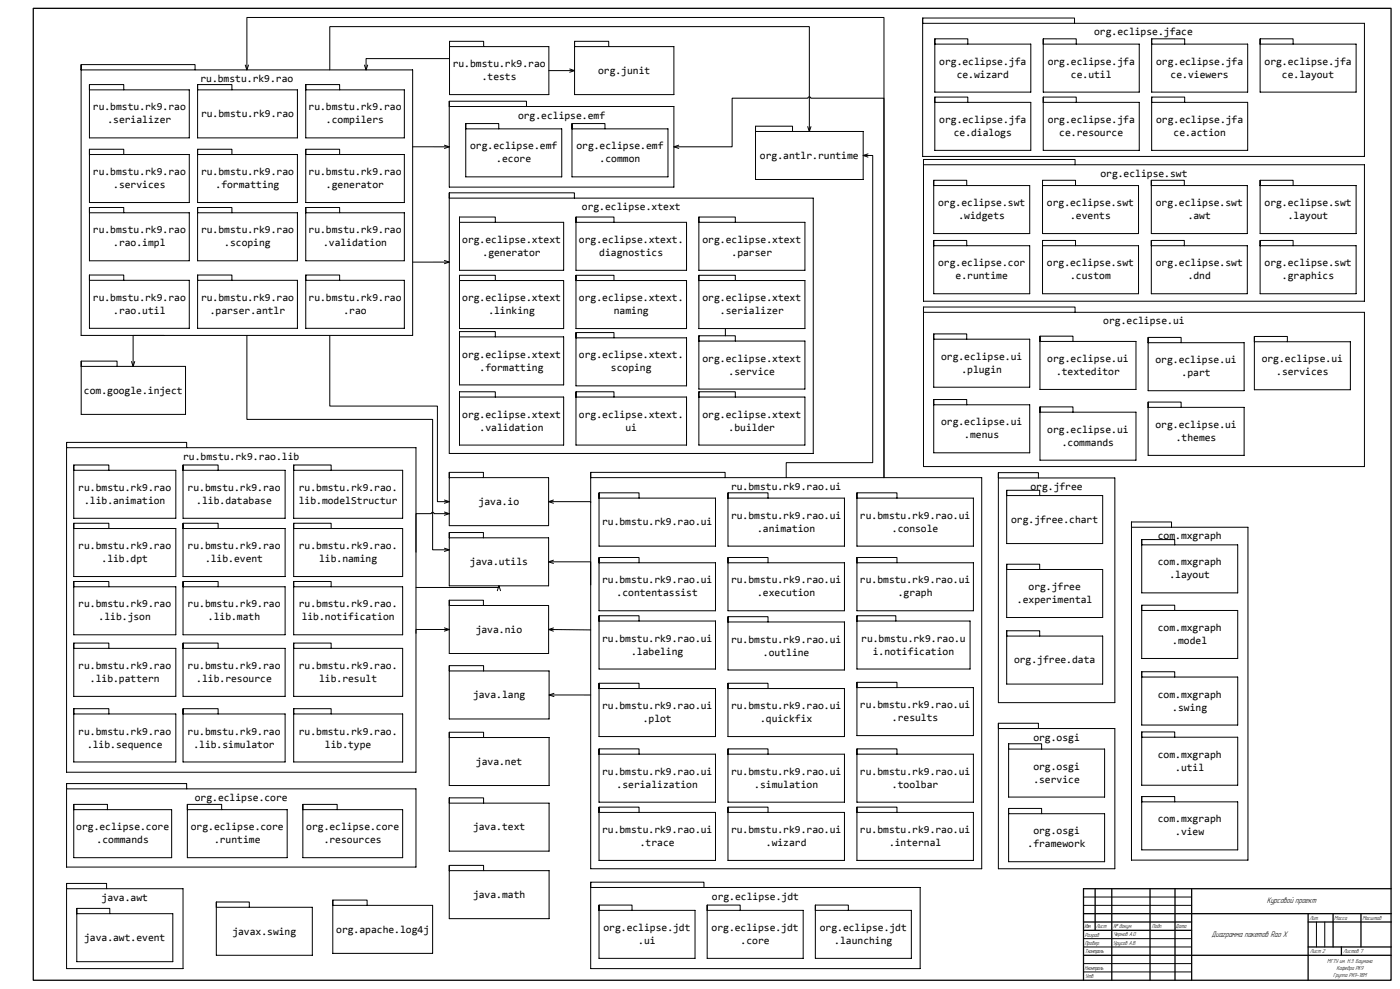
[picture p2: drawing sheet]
<svg xmlns="http://www.w3.org/2000/svg" width="841mm" height="594mm" viewBox="0 0 841 594" stroke-linecap="round" stroke-linejoin="round" font-family="sans-serif">
<path d="M40 266v198h210v-195h-210v-3h72v3" fill="none" stroke="#000" stroke-width=".6"/>
<path d="M49 42v160h199v-160zM49 39v3h68v-3zM49 39v163zM248 42v160z" fill-rule="evenodd" fill="#fff"/>
<path d="M49 39v163h199v-160h-199v-3h68v3" fill="none" stroke="#000" stroke-width=".6"/>
<path d="M355 287v235h235v-235zM355 284v3h81v-3zM355 284v238zM590 287v235z" fill-rule="evenodd" fill="#fff"/>
<path d="M355 284v238h235v-235h-235v-3h81v3" fill="none" stroke="#000" stroke-width=".6"/>
<path d="M345 28v29h60v-29zM345 25v3h21v-3zM345 25v32zM405 28v29z" fill-rule="evenodd" fill="#fff"/>
<path d="M345 25v32h60v-29h-60v-3h21v3" fill="none" stroke="#000" stroke-width=".6"/>
<path d="M49 220v29h62v-29zM49 217v3h21v-3zM49 217v32zM111 220v29z" fill-rule="evenodd" fill="#fff"/>
<path d="M49 217v32h62v-29h-62v-3h21v3" fill="none" stroke="#000" stroke-width=".6"/>
<path d="M438 299v29h69v-29zM438 296v3h24v-3zM438 296v32zM507 299v29z" fill-rule="evenodd" fill="#fff"/>
<path d="M438 296v32h69v-29h-69v-3h24v3" fill="none" stroke="#000" stroke-width=".6"/>
<path d="M515 299v29h70v-29zM515 296v3h24v-3zM515 296v32zM585 299v29z" fill-rule="evenodd" fill="#fff"/>
<path d="M515 296v32h70v-29h-70v-3h24v3" fill="none" stroke="#000" stroke-width=".6"/>
<path d="M438 338v29h69v-29zM438 335v3h24v-3zM438 335v32zM507 338v29z" fill-rule="evenodd" fill="#fff"/>
<path d="M438 335v32h69v-29h-69v-3h24v3" fill="none" stroke="#000" stroke-width=".6"/>
<path d="M515 338v29h70v-29zM515 335v3h24v-3zM515 335v32zM585 338v29z" fill-rule="evenodd" fill="#fff"/>
<path d="M515 335v32h70v-29h-70v-3h24v3" fill="none" stroke="#000" stroke-width=".6"/>
<path d="M438 414v29h69v-29zM438 411v3h24v-3zM438 411v32zM507 414v29z" fill-rule="evenodd" fill="#fff"/>
<path d="M438 411v32h69v-29h-69v-3h24v3" fill="none" stroke="#000" stroke-width=".6"/>
<path d="M515 413v29h70v-29zM515 410v3h24v-3zM515 410v32zM585 413v29z" fill-rule="evenodd" fill="#fff"/>
<path d="M515 410v32h70v-29h-70v-3h24v3" fill="none" stroke="#000" stroke-width=".6"/>
<path d="M438 453v29h69v-29zM438 450v3h24v-3zM438 450v32zM507 453v29z" fill-rule="evenodd" fill="#fff"/>
<path d="M438 450v32h69v-29h-69v-3h24v3" fill="none" stroke="#000" stroke-width=".6"/>
<path d="M515 453v29h70v-29zM515 450v3h24v-3zM515 450v32zM585 453v29z" fill-rule="evenodd" fill="#fff"/>
<path d="M515 450v32h70v-29h-70v-3h24v3" fill="none" stroke="#000" stroke-width=".6"/>
<path d="M360 299v29h70v-29zM360 296v3h24v-3zM360 296v32zM430 299v29z" fill-rule="evenodd" fill="#fff"/>
<path d="M360 296v32h70v-29h-70v-3h24v3" fill="none" stroke="#000" stroke-width=".6"/>
<path d="M360 338v29h70v-29zM360 335v3h24v-3zM360 335v32zM430 338v29z" fill-rule="evenodd" fill="#fff"/>
<path d="M360 335v32h70v-29h-70v-3h24v3" fill="none" stroke="#000" stroke-width=".6"/>
<path d="M360 373v29h70v-29zM360 370v3h24v-3zM360 370v32zM430 373v29z" fill-rule="evenodd" fill="#fff"/>
<path d="M360 370v32h70v-29h-70v-3h24v3" fill="none" stroke="#000" stroke-width=".6"/>
<path d="M360 414v29h70v-29zM360 411v3h24v-3zM360 411v32zM430 414v29z" fill-rule="evenodd" fill="#fff"/>
<path d="M360 411v32h70v-29h-70v-3h24v3" fill="none" stroke="#000" stroke-width=".6"/>
<path d="M360 453v29h70v-29zM360 450v3h24v-3zM360 450v32zM430 453v29z" fill-rule="evenodd" fill="#fff"/>
<path d="M360 450v32h70v-29h-70v-3h24v3" fill="none" stroke="#000" stroke-width=".6"/>
<path d="M360 488v29h70v-29zM360 485v3h24v-3zM360 485v32zM430 488v29z" fill-rule="evenodd" fill="#fff"/>
<path d="M360 485v32h70v-29h-70v-3h24v3" fill="none" stroke="#000" stroke-width=".6"/>
<path d="M438 488v29h69v-29zM438 485v3h24v-3zM438 485v32zM507 488v29z" fill-rule="evenodd" fill="#fff"/>
<path d="M438 485v32h69v-29h-69v-3h24v3" fill="none" stroke="#000" stroke-width=".6"/>
<path d="M515 488v29h70v-29zM515 485v3h24v-3zM515 485v32zM585 488v29z" fill-rule="evenodd" fill="#fff"/>
<path d="M515 485v32h70v-29h-70v-3h24v3" fill="none" stroke="#000" stroke-width=".6"/>
<path d="M40 474v47h210v-47zM40 471v3h72v-3zM40 471v50zM250 474v47z" fill-rule="evenodd" fill="#fff"/>
<path d="M40 471v50h210v-47h-210v-3h72v3" fill="none" stroke="#000" stroke-width=".6"/>
<path d="M44 487v28h59v-28zM44 483v4h21v-4zM44 483v32zM103 487v28z" fill-rule="evenodd" fill="#fff"/>
<path d="M44 483v32h59v-28h-59v-4h21v4" fill="none" stroke="#000" stroke-width=".6"/>
<path d="M113 487v28h60v-28zM113 483v4h20v-4zM113 483v32zM173 487v28z" fill-rule="evenodd" fill="#fff"/>
<path d="M113 483v32h60v-28h-60v-4h20v4" fill="none" stroke="#000" stroke-width=".6"/>
<path d="M555 99v82h265v-82zM555 96v3h91v-3zM555 96v85zM820 99v82z" fill-rule="evenodd" fill="#fff"/>
<path d="M555 96v85h265v-82h-265v-3h91v3" fill="none" stroke="#000" stroke-width=".6"/>
<path d="M561 111v29h58v-29zM561 108v3h20v-3zM561 108v32zM619 111v29z" fill-rule="evenodd" fill="#fff"/>
<path d="M561 108v32h58v-29h-58v-3h20v3" fill="none" stroke="#000" stroke-width=".6"/>
<path d="M561 148v28h58v-28zM561 144v4h20v-4zM561 144v32zM619 148v28z" fill-rule="evenodd" fill="#fff"/>
<path d="M561 144v32h58v-28h-58v-4h20v4" fill="none" stroke="#000" stroke-width=".6"/>
<path d="M555 188v92h265v-92zM555 184v4h91v-4zM555 184v96zM820 188v92z" fill-rule="evenodd" fill="#fff"/>
<path d="M555 184v96h265v-92h-265v-4h91v4" fill="none" stroke="#000" stroke-width=".6"/>
<path d="M600 438v84h70v-84zM600 435v3h24v-3zM600 435v87zM670 438v84z" fill-rule="evenodd" fill="#fff"/>
<path d="M600 435v87h70v-84h-70v-3h24v3" fill="none" stroke="#000" stroke-width=".6"/>
<path d="M754 205v29h58v-29zM754 202v3h20v-3zM754 202v32zM812 205v29z" fill-rule="evenodd" fill="#fff"/>
<path d="M754 202v32h58v-29h-58v-3h20v3" fill="none" stroke="#000" stroke-width=".6"/>
<path d="M757 148v28h58v-28zM757 144v4h20v-4zM757 144v32zM815 148v28z" fill-rule="evenodd" fill="#fff"/>
<path d="M757 144v32h58v-28h-58v-4h20v4" fill="none" stroke="#000" stroke-width=".6"/>
<path d="M554 14v80h266v-80zM554 11v3h92v-3zM554 11v83zM820 14v80z" fill-rule="evenodd" fill="#fff"/>
<path d="M554 11v83h266v-80h-266v-3h92v3" fill="none" stroke="#000" stroke-width=".6"/>
<path d="M757 27v28h58v-28zM757 23v4h20v-4zM757 23v32zM815 27v28z" fill-rule="evenodd" fill="#fff"/>
<path d="M757 23v32h58v-28h-58v-4h20v4" fill="none" stroke="#000" stroke-width=".6"/>
<path d="M627 111v29h57v-29zM627 108v3h19v-3zM627 108v32zM684 111v29z" fill-rule="evenodd" fill="#fff"/>
<path d="M627 108v32h57v-29h-57v-3h19v3" fill="none" stroke="#000" stroke-width=".6"/>
<path d="M627 148v28h57v-28zM627 144v4h19v-4zM627 144v32zM684 148v28z" fill-rule="evenodd" fill="#fff"/>
<path d="M627 144v32h57v-28h-57v-4h19v4" fill="none" stroke="#000" stroke-width=".6"/>
<path d="M757 111v29h58v-29zM757 108v3h20v-3zM757 108v32zM815 111v29z" fill-rule="evenodd" fill="#fff"/>
<path d="M757 108v32h58v-29h-58v-3h20v3" fill="none" stroke="#000" stroke-width=".6"/>
<path d="M625 248v29h58v-29zM625 244v4h20v-4zM625 244v33zM683 248v29z" fill-rule="evenodd" fill="#fff"/>
<path d="M625 244v33h58v-29h-58v-4h20v4" fill="none" stroke="#000" stroke-width=".6"/>
<path d="M627 61v29h58v-29zM627 58v3h20v-3zM627 58v32zM685 61v29z" fill-rule="evenodd" fill="#fff"/>
<path d="M627 58v32h58v-29h-58v-3h20v3" fill="none" stroke="#000" stroke-width=".6"/>
<path d="M627 27v28h58v-28zM627 23v4h20v-4zM627 23v32zM685 27v28z" fill-rule="evenodd" fill="#fff"/>
<path d="M627 23v32h58v-28h-58v-4h20v4" fill="none" stroke="#000" stroke-width=".6"/>
<path d="M690 206v29h58v-29zM690 203v3h20v-3zM690 203v32zM748 206v29z" fill-rule="evenodd" fill="#fff"/>
<path d="M690 203v32h58v-29h-58v-3h20v3" fill="none" stroke="#000" stroke-width=".6"/>
<path d="M690 245v29h58v-29zM690 242v3h20v-3zM690 242v32zM748 245v29z" fill-rule="evenodd" fill="#fff"/>
<path d="M690 242v32h58v-29h-58v-3h20v3" fill="none" stroke="#000" stroke-width=".6"/>
<path d="M182 487v28h60v-28zM182 483v4h21v-4zM182 483v32zM242 487v28z" fill-rule="evenodd" fill="#fff"/>
<path d="M182 483v32h60v-28h-60v-4h21v4" fill="none" stroke="#000" stroke-width=".6"/>
<path d="M561 243v29h58v-29zM561 240v3h20v-3zM561 240v32zM619 243v29z" fill-rule="evenodd" fill="#fff"/>
<path d="M561 240v32h58v-29h-58v-3h20v3" fill="none" stroke="#000" stroke-width=".6"/>
<path d="M355 533v49h198v-49zM355 530v3h68v-3zM355 530v52zM553 533v49z" fill-rule="evenodd" fill="#fff"/>
<path d="M355 530v52h198v-49h-198v-3h68v3" fill="none" stroke="#000" stroke-width=".6"/>
<path d="M625 205v29h58v-29zM625 202v3h20v-3zM625 202v32zM683 205v29z" fill-rule="evenodd" fill="#fff"/>
<path d="M625 202v32h58v-29h-58v-3h20v3" fill="none" stroke="#000" stroke-width=".6"/>
<path d="M40 534v48h70v-48zM40 531v3h24v-3zM40 531v51zM110 534v48z" fill-rule="evenodd" fill="#fff"/>
<path d="M40 531v51h70v-48h-70v-3h24v3" fill="none" stroke="#000" stroke-width=".6"/>
<path d="M46 549v29h58v-29zM46 546v3h20v-3zM46 546v32zM104 549v29z" fill-rule="evenodd" fill="#fff"/>
<path d="M46 546v32h58v-29h-58v-3h20v3" fill="none" stroke="#000" stroke-width=".6"/>
<path d="M562 61v29h57v-29zM562 58v3h20v-3zM562 58v32zM619 61v29z" fill-rule="evenodd" fill="#fff"/>
<path d="M562 58v32h57v-29h-57v-3h20v3" fill="none" stroke="#000" stroke-width=".6"/>
<path d="M692 27v28h58v-28zM692 23v4h20v-4zM692 23v32zM750 27v28z" fill-rule="evenodd" fill="#fff"/>
<path d="M692 23v32h58v-28h-58v-4h20v4" fill="none" stroke="#000" stroke-width=".6"/>
<path d="M360 547v29h58v-29zM360 544v3h20v-3zM360 544v32zM418 547v29z" fill-rule="evenodd" fill="#fff"/>
<path d="M360 544v32h58v-29h-58v-3h20v3" fill="none" stroke="#000" stroke-width=".6"/>
<path d="M425 547v29h58v-29zM425 544v3h20v-3zM425 544v32zM483 547v29z" fill-rule="evenodd" fill="#fff"/>
<path d="M425 544v32h58v-29h-58v-3h20v3" fill="none" stroke="#000" stroke-width=".6"/>
<path d="M680 317v200h70v-200zM680 314v3h24v-3zM680 314v203zM750 317v200z" fill-rule="evenodd" fill="#fff"/>
<path d="M680 314v203h70v-200h-70v-3h24v3" fill="none" stroke="#000" stroke-width=".6"/>
<path d="M686 327v29h58v-29zM686 324v3h20v-3zM686 324v32zM744 327v29z" fill-rule="evenodd" fill="#fff"/>
<path d="M686 324v32h58v-29h-58v-3h20v3" fill="none" stroke="#000" stroke-width=".6"/>
<path d="M686 367v29h58v-29zM686 364v3h20v-3zM686 364v32zM744 367v29z" fill-rule="evenodd" fill="#fff"/>
<path d="M686 364v32h58v-29h-58v-3h20v3" fill="none" stroke="#000" stroke-width=".6"/>
<path d="M686 407v29h58v-29zM686 404v3h20v-3zM686 404v32zM744 407v29z" fill-rule="evenodd" fill="#fff"/>
<path d="M686 404v32h58v-29h-58v-3h20v3" fill="none" stroke="#000" stroke-width=".6"/>
<path d="M686 443v29h58v-29zM686 440v3h20v-3zM686 440v32zM744 443v29z" fill-rule="evenodd" fill="#fff"/>
<path d="M686 440v32h58v-29h-58v-3h20v3" fill="none" stroke="#000" stroke-width=".6"/>
<path d="M686 482v29h58v-29zM686 479v3h20v-3zM686 479v32zM744 482v29z" fill-rule="evenodd" fill="#fff"/>
<path d="M686 479v32h58v-29h-58v-3h20v3" fill="none" stroke="#000" stroke-width=".6"/>
<path d="M692 111v29h58v-29zM692 108v3h20v-3zM692 108v32zM750 111v29z" fill-rule="evenodd" fill="#fff"/>
<path d="M692 108v32h58v-29h-58v-3h20v3" fill="none" stroke="#000" stroke-width=".6"/>
<path d="M600 287v135h70v-135zM600 284v3h24v-3zM600 284v138zM670 287v135z" fill-rule="evenodd" fill="#fff"/>
<path d="M600 284v138h70v-135h-70v-3h24v3" fill="none" stroke="#000" stroke-width=".6"/>
<path d="M605 298v29h58v-29zM605 295v3h20v-3zM605 295v32zM663 298v29z" fill-rule="evenodd" fill="#fff"/>
<path d="M605 295v32h58v-29h-58v-3h20v3" fill="none" stroke="#000" stroke-width=".6"/>
<path d="M605 342v29h58v-29zM605 339v3h20v-3zM605 339v32zM663 342v29z" fill-rule="evenodd" fill="#fff"/>
<path d="M605 339v32h58v-29h-58v-3h20v3" fill="none" stroke="#000" stroke-width=".6"/>
<path d="M605 382v29h58v-29zM605 379v3h20v-3zM605 379v32zM663 382v29z" fill-rule="evenodd" fill="#fff"/>
<path d="M605 379v32h58v-29h-58v-3h20v3" fill="none" stroke="#000" stroke-width=".6"/>
<path d="M692 61v29h58v-29zM692 58v3h20v-3zM692 58v32zM750 61v29z" fill-rule="evenodd" fill="#fff"/>
<path d="M692 58v32h58v-29h-58v-3h20v3" fill="none" stroke="#000" stroke-width=".6"/>
<path d="M692 148v28h58v-28zM692 144v4h20v-4zM692 144v32zM750 148v28z" fill-rule="evenodd" fill="#fff"/>
<path d="M692 144v32h58v-28h-58v-4h20v4" fill="none" stroke="#000" stroke-width=".6"/>
<path d="M490 547v29h58v-29zM490 544v3h20v-3zM490 544v32zM548 547v29z" fill-rule="evenodd" fill="#fff"/>
<path d="M490 544v32h58v-29h-58v-3h20v3" fill="none" stroke="#000" stroke-width=".6"/>
<path d="M606 450v29h58v-29zM606 447v3h20v-3zM606 447v32zM664 450v29z" fill-rule="evenodd" fill="#fff"/>
<path d="M606 447v32h58v-29h-58v-3h20v3" fill="none" stroke="#000" stroke-width=".6"/>
<path d="M606 489v29h58v-29zM606 486v3h20v-3zM606 486v32zM664 489v29z" fill-rule="evenodd" fill="#fff"/>
<path d="M606 486v32h58v-29h-58v-3h20v3" fill="none" stroke="#000" stroke-width=".6"/>
<path d="M562 27v28h57v-28zM562 23v4h20v-4zM562 23v32zM619 27v28z" fill-rule="evenodd" fill="#fff"/>
<path d="M562 23v32h57v-28h-57v-4h20v4" fill="none" stroke="#000" stroke-width=".6"/>
<path d="M561 204v29h58v-29zM561 201v3h20v-3zM561 201v32zM619 204v29z" fill-rule="evenodd" fill="#fff"/>
<path d="M561 201v32h58v-29h-58v-3h20v3" fill="none" stroke="#000" stroke-width=".6"/>
<path d="M119 54v29h60v-29zM119 51v3h20v-3zM119 51v32zM179 54v29z" fill-rule="evenodd" fill="#fff"/>
<path d="M119 51v32h60v-29h-60v-3h20v3" fill="none" stroke="#000" stroke-width=".6"/>
<path d="M184 54v29h59v-29zM184 51v3h20v-3zM184 51v32zM243 54v29z" fill-rule="evenodd" fill="#fff"/>
<path d="M184 51v32h59v-29h-59v-3h20v3" fill="none" stroke="#000" stroke-width=".6"/>
<path d="M119 93v29h60v-29zM119 90v3h20v-3zM119 90v32zM179 93v29z" fill-rule="evenodd" fill="#fff"/>
<path d="M119 90v32h60v-29h-60v-3h20v3" fill="none" stroke="#000" stroke-width=".6"/>
<path d="M184 93v29h59v-29zM184 90v3h20v-3zM184 90v32zM243 93v29z" fill-rule="evenodd" fill="#fff"/>
<path d="M184 90v32h59v-29h-59v-3h20v3" fill="none" stroke="#000" stroke-width=".6"/>
<path d="M119 128v29h60v-29zM119 125v3h20v-3zM119 125v32zM179 128v29z" fill-rule="evenodd" fill="#fff"/>
<path d="M119 125v32h60v-29h-60v-3h20v3" fill="none" stroke="#000" stroke-width=".6"/>
<path d="M184 128v29h59v-29zM184 125v3h20v-3zM184 125v32zM243 128v29z" fill-rule="evenodd" fill="#fff"/>
<path d="M184 125v32h59v-29h-59v-3h20v3" fill="none" stroke="#000" stroke-width=".6"/>
<path d="M119 168v29h60v-29zM119 165v3h20v-3zM119 165v32zM179 168v29z" fill-rule="evenodd" fill="#fff"/>
<path d="M119 165v32h60v-29h-60v-3h20v3" fill="none" stroke="#000" stroke-width=".6"/>
<path d="M184 168v29h59v-29zM184 165v3h20v-3zM184 165v32zM243 168v29z" fill-rule="evenodd" fill="#fff"/>
<path d="M184 165v32h59v-29h-59v-3h20v3" fill="none" stroke="#000" stroke-width=".6"/>
<path d="M54 128v29h60v-29zM54 125v3h20v-3zM54 125v32zM114 128v29z" fill-rule="evenodd" fill="#fff"/>
<path d="M54 125v32h60v-29h-60v-3h20v3" fill="none" stroke="#000" stroke-width=".6"/>
<path d="M54 168v29h60v-29zM54 165v3h20v-3zM54 165v32zM114 168v29z" fill-rule="evenodd" fill="#fff"/>
<path d="M54 165v32h60v-29h-60v-3h20v3" fill="none" stroke="#000" stroke-width=".6"/>
<path d="M54 54v29h60v-29zM54 51v3h20v-3zM54 51v32zM114 54v29z" fill-rule="evenodd" fill="#fff"/>
<path d="M54 51v32h60v-29h-60v-3h20v3" fill="none" stroke="#000" stroke-width=".6"/>
<path d="M54 93v29h60v-29zM54 90v3h20v-3zM54 90v32zM114 93v29z" fill-rule="evenodd" fill="#fff"/>
<path d="M54 90v32h60v-29h-60v-3h20v3" fill="none" stroke="#000" stroke-width=".6"/>
<path d="M270 119v153h219v-153zM270 116v3h75v-3zM270 116v156zM489 119v153z" fill-rule="evenodd" fill="#fff"/>
<path d="M270 116v156h219v-153h-219v-3h75v3" fill="none" stroke="#000" stroke-width=".6"/>
<path d="M276 134v28h63v-28zM276 130v4h22v-4zM276 130v32zM339 134v28z" fill-rule="evenodd" fill="#fff"/>
<path d="M276 130v32h63v-28h-63v-4h22v4" fill="none" stroke="#000" stroke-width=".6"/>
<path d="M346 134v28h67v-28zM346 130v4h23v-4zM346 130v32zM413 134v28z" fill-rule="evenodd" fill="#fff"/>
<path d="M346 130v32h67v-28h-67v-4h23v4" fill="none" stroke="#000" stroke-width=".6"/>
<path d="M276 169v28h63v-28zM276 165v4h22v-4zM276 165v32zM339 169v28z" fill-rule="evenodd" fill="#fff"/>
<path d="M276 165v32h63v-28h-63v-4h22v4" fill="none" stroke="#000" stroke-width=".6"/>
<path d="M346 169v28h67v-28zM346 165v4h23v-4zM346 165v32zM413 169v28z" fill-rule="evenodd" fill="#fff"/>
<path d="M346 165v32h67v-28h-67v-4h23v4" fill="none" stroke="#000" stroke-width=".6"/>
<path d="M276 202v29h63v-29zM276 199v3h22v-3zM276 199v32zM339 202v29z" fill-rule="evenodd" fill="#fff"/>
<path d="M276 199v32h63v-29h-63v-3h22v3" fill="none" stroke="#000" stroke-width=".6"/>
<path d="M346 203v29h67v-29zM346 200v3h23v-3zM346 200v32zM413 203v29z" fill-rule="evenodd" fill="#fff"/>
<path d="M346 200v32h67v-29h-67v-3h23v3" fill="none" stroke="#000" stroke-width=".6"/>
<path d="M420 134v28h64v-28zM420 130v4h22v-4zM420 130v32zM484 134v28z" fill-rule="evenodd" fill="#fff"/>
<path d="M420 130v32h64v-28h-64v-4h22v4" fill="none" stroke="#000" stroke-width=".6"/>
<path d="M420 169v28h64v-28zM420 165v4h22v-4zM420 165v32zM484 169v28z" fill-rule="evenodd" fill="#fff"/>
<path d="M420 165v32h64v-28h-64v-4h22v4" fill="none" stroke="#000" stroke-width=".6"/>
<path d="M420 205v29h64v-29zM420 202v3h22v-3zM420 202v32zM484 205v29z" fill-rule="evenodd" fill="#fff"/>
<path d="M436 197v5M420 202v32h64v-29h-64v-3h22v3" fill="none" stroke="#000" stroke-width=".6"/>
<path d="M346 239v28h67v-28zM346 235v4h23v-4zM346 235v32zM413 239v28z" fill-rule="evenodd" fill="#fff"/>
<path d="M346 235v32h67v-28h-67v-4h23v4" fill="none" stroke="#000" stroke-width=".6"/>
<path d="M420 239v28h64v-28zM420 235v4h22v-4zM420 235v32zM484 239v28z" fill-rule="evenodd" fill="#fff"/>
<path d="M420 235v32h64v-28h-64v-4h22v4" fill="none" stroke="#000" stroke-width=".6"/>
<path d="M276 239v28h63v-28zM276 235v4h22v-4zM276 235v32zM339 239v28z" fill-rule="evenodd" fill="#fff"/>
<path d="M276 235v32h63v-28h-63v-4h22v4" fill="none" stroke="#000" stroke-width=".6"/>
<path d="M270 64v48h135v-48zM270 61v3h46v-3zM270 61v51zM405 64v48z" fill-rule="evenodd" fill="#fff"/>
<path d="M270 61v51h135v-48h-135v-3h46v3" fill="none" stroke="#000" stroke-width=".6"/>
<path d="M344 77v29h57v-29zM344 74v3h20v-3zM344 74v32zM401 77v29z" fill-rule="evenodd" fill="#fff"/>
<path d="M344 74v32h57v-29h-57v-3h20v3" fill="none" stroke="#000" stroke-width=".6"/>
<path d="M280 77v29h58v-29zM280 74v3h20v-3zM280 74v32zM338 77v29z" fill-rule="evenodd" fill="#fff"/>
<path d="M280 74v32h58v-29h-58v-3h20v3M267 157h3l-3 1M270 157l-22 1" fill="none" stroke="#000" stroke-width=".6"/>
<path d="M270 323v29h60v-29zM270 320v3h21v-3zM270 320v32zM330 323v29z" fill-rule="evenodd" fill="#fff"/>
<path d="M270 320v32h60v-29h-60v-3h21v3" fill="none" stroke="#000" stroke-width=".6"/>
<path d="M270 287v29h60v-29zM270 284v3h21v-3zM270 284v32zM330 287v29z" fill-rule="evenodd" fill="#fff"/>
<path d="M270 284v32h60v-29h-60v-3h21v3" fill="none" stroke="#000" stroke-width=".6"/>
<path d="M454 79v29h65v-29zM454 76v3h22v-3zM454 76v32zM519 79v29z" fill-rule="evenodd" fill="#fff"/>
<path d="M454 76v32h65v-29h-65v-3h22v3M198 202v42h65v57h7M267 300l3 1-3 1" fill="none" stroke="#000" stroke-width=".6"/>
<path d="M44 283v28h62v-28zM44 279v4h21v-4zM44 279v32zM106 283v28z" fill-rule="evenodd" fill="#fff"/>
<path d="M44 279v32h62v-28h-62v-4h21v4" fill="none" stroke="#000" stroke-width=".6"/>
<path d="M110 283v28h61v-28zM110 279v4h21v-4zM110 279v32zM171 283v28z" fill-rule="evenodd" fill="#fff"/>
<path d="M110 279v32h61v-28h-61v-4h21v4" fill="none" stroke="#000" stroke-width=".6"/>
<path d="M44 318v28h62v-28zM44 314v4h21v-4zM44 314v32zM106 318v28z" fill-rule="evenodd" fill="#fff"/>
<path d="M44 314v32h62v-28h-62v-4h21v4" fill="none" stroke="#000" stroke-width=".6"/>
<path d="M110 318v28h61v-28zM110 314v4h21v-4zM110 314v32zM171 318v28z" fill-rule="evenodd" fill="#fff"/>
<path d="M110 314v32h61v-28h-61v-4h21v4" fill="none" stroke="#000" stroke-width=".6"/>
<path d="M44 353v28h62v-28zM44 349v4h21v-4zM44 349v32zM106 353v28z" fill-rule="evenodd" fill="#fff"/>
<path d="M44 349v32h62v-28h-62v-4h21v4" fill="none" stroke="#000" stroke-width=".6"/>
<path d="M110 353v28h61v-28zM110 349v4h21v-4zM110 349v32zM171 353v28z" fill-rule="evenodd" fill="#fff"/>
<path d="M110 349v32h61v-28h-61v-4h21v4" fill="none" stroke="#000" stroke-width=".6"/>
<path d="M176 283v28h66v-28zM176 279v4h23v-4zM176 279v32zM242 283v28z" fill-rule="evenodd" fill="#fff"/>
<path d="M176 279v32h66v-28h-66v-4h23v4" fill="none" stroke="#000" stroke-width=".6"/>
<path d="M176 318v28h66v-28zM176 314v4h23v-4zM176 314v32zM242 318v28z" fill-rule="evenodd" fill="#fff"/>
<path d="M176 314v32h66v-28h-66v-4h23v4" fill="none" stroke="#000" stroke-width=".6"/>
<path d="M176 353v28h66v-28zM176 349v4h23v-4zM176 349v32zM242 353v28z" fill-rule="evenodd" fill="#fff"/>
<path d="M176 349v32h66v-28h-66v-4h23v4" fill="none" stroke="#000" stroke-width=".6"/>
<path d="M44 390v28h62v-28zM44 386v4h21v-4zM44 386v32zM106 390v28z" fill-rule="evenodd" fill="#fff"/>
<path d="M44 386v32h62v-28h-62v-4h21v4" fill="none" stroke="#000" stroke-width=".6"/>
<path d="M110 390v28h61v-28zM110 386v4h21v-4zM110 386v32zM171 390v28z" fill-rule="evenodd" fill="#fff"/>
<path d="M110 386v32h61v-28h-61v-4h21v4" fill="none" stroke="#000" stroke-width=".6"/>
<path d="M176 390v28h66v-28zM176 386v4h23v-4zM176 386v32zM242 390v28z" fill-rule="evenodd" fill="#fff"/>
<path d="M176 386v32h66v-28h-66v-4h23v4" fill="none" stroke="#000" stroke-width=".6"/>
<path d="M44 429v29h62v-29zM44 426v3h21v-3zM44 426v32zM106 429v29z" fill-rule="evenodd" fill="#fff"/>
<path d="M44 426v32h62v-29h-62v-3h21v3" fill="none" stroke="#000" stroke-width=".6"/>
<path d="M110 429v29h61v-29zM110 426v3h21v-3zM110 426v32zM171 429v29z" fill-rule="evenodd" fill="#fff"/>
<path d="M110 426v32h61v-29h-61v-3h21v3" fill="none" stroke="#000" stroke-width=".6"/>
<path d="M176 429v29h66v-29zM176 426v3h23v-3zM176 426v32zM242 429v29z" fill-rule="evenodd" fill="#fff"/>
<path d="M176 426v32h66v-29h-66v-3h23v3" fill="none" stroke="#000" stroke-width=".6"/>
<path d="M270 364v29h60v-29zM270 361v3h21v-3zM270 361v32zM330 364v29z" fill-rule="evenodd" fill="#fff"/>
<path d="M519 93h5v185h-52v9M522 92l-3 1 3 1M267 308l3 1-3 1M270 309h-9a.8 .8 0 0 0-1-1 .8 .8 0 0 0-1 1h-9v23M267 377l3 1-3 1M270 361v32h60v-29h-60v-3h21v3M270 378h-20v2" fill="none" stroke="#000" stroke-width=".6"/>
<path d="M438 374v29h69v-29zM438 371v3h24v-3zM438 371v32zM507 374v29z" fill-rule="evenodd" fill="#fff"/>
<path d="M438 371v32h69v-29h-69v-3h24v3" fill="none" stroke="#000" stroke-width=".6"/>
<path d="M515 373v29h68v-29zM515 370v3h23v-3zM515 370v32zM583 373v29z" fill-rule="evenodd" fill="#fff"/>
<g fill="none" stroke="#000" stroke-width=".6">
<path d="M147 39l1 3 1-3M148 42v-32h383v277M198 42v-26h288v63M485 76l1 3 1-3M248 88h22M267 87l3 1-3 1M79 217l1 3 1-3M99 202h-19v18M148 202v50h112v78h10M330 301h25v1M333 300l-3 1 3 1M267 329l3 1-3 1"/>
<path d="M330 338h25v13M333 337l-3 1 3 1M299 355l1-3 1 3M300 352v1h-50M515 370v32h68v-29h-68v-3h23v3"/>
</g>
<path d="M270 28v29h60v-29zM270 25v3h21v-3zM270 25v32zM330 28v29z" fill-rule="evenodd" fill="#fff"/>
<path d="M219 39l1 3 1-3M270 25v32h60v-29h-60v-3h21v3M270 35h-50v7M330 42h15M342 41l3 1-3 1M330 378h25M333 377l-3 1 3 1" fill="none" stroke="#000" stroke-width=".6"/>
<path d="M270 403v29h60v-29zM270 400v3h21v-3zM270 400v32zM330 403v29z" fill-rule="evenodd" fill="#fff"/>
<path d="M270 400v32h60v-29h-60v-3h21v3" fill="none" stroke="#000" stroke-width=".6"/>
<path d="M270 443v29h60v-29zM270 440v3h21v-3zM270 440v32zM330 443v29z" fill-rule="evenodd" fill="#fff"/>
<path d="M330 418h25M333 417l-3 1 3 1M270 440v32h60v-29h-60v-3h21v3" fill="none" stroke="#000" stroke-width=".6"/>
<path d="M270 483v28h60v-28zM270 479v4h21v-4zM270 479v32zM330 483v28z" fill-rule="evenodd" fill="#fff"/>
<path d="M270 479v32h60v-28h-60v-4h21v4" fill="none" stroke="#000" stroke-width=".6"/>
<path d="M270 523v29h60v-29zM270 520v3h21v-3zM270 520v32zM330 523v29z" fill-rule="evenodd" fill="#fff"/>
<path d="M405 88h35v-29h46a.8 .8 0 0 1 0-1 .8 .8 0 0 1 1 1h44v228M408 87l-3 1 3 1M270 520v32h60v-29h-60v-3h21v3" fill="none" stroke="#000" stroke-width=".6"/>
<path d="M200 544v29h60v-29zM200 541v3h21v-3zM200 541v32zM260 544v29z" fill-rule="evenodd" fill="#fff"/>
<path d="M200 541v32h60v-29h-60v-3h21v3" fill="none" stroke="#000" stroke-width=".6"/>
<path d="M130 545v29h58v-29zM130 542v3h20v-3zM130 542v32zM188 545v29z" fill-rule="evenodd" fill="#fff"/>
<path d="M651 539h65M130 542v32h58v-29h-58v-3h20v3M651 544h65M791 554v15M796 554v15M651 579h65M651 569h65M651 564h65M651 584h65" fill="none" stroke="#000" stroke-width=".6"/>
<g fill="none" stroke="#000" stroke-width=".76">
<path d="M20 5h816v584h-816zM658 534v25M668 534v55M691 534v55M706 534v55M716 534v55M836 534h-185v55M651 549h185M651 559h65M651 554h65M786 549v40M786 554h50"/>
<path d="M801 549v20M818 549v20M651 574h185M786 569h50M806 569v5"/>
</g>
<g font-size="6.3">
<text x="658" y="21">org.eclipse.jface</text>
<text x="272" y="40">ru.bmstu.rk9.rao</text>
<text x="564" y="39">org.eclipse.jfa</text>
<text x="630" y="39">org.eclipse.jfa</text>
<text x="695" y="39">org.eclipse.jfa</text>
<text x="760" y="39">org.eclipse.jfa</text>
<text x="359" y="44">org.junit</text>
<text x="575" y="47">ce.wizard</text>
<text x="644" y="47">ce.util</text>
<text x="704" y="47">ce.viewers</text>
<text x="770" y="47">ce.layout</text>
<text x="120" y="49">ru.bmstu.rk9.rao</text>
<text x="290" y="48">.tests</text>
<text x="56" y="66">ru.bmstu.rk9.rao</text>
<text x="121" y="70">ru.bmstu.rk9.rao</text>
<text x="185" y="66">ru.bmstu.rk9.rao</text>
<text x="311" y="71">org.eclipse.emf</text>
<text x="65" y="74">.serializer</text>
<text x="196" y="74">.compilers</text>
<text x="564" y="74">org.eclipse.jfa</text>
<text x="630" y="74">org.eclipse.jfa</text>
<text x="695" y="74">org.eclipse.jfa</text>
<text x="573" y="82">ce.dialogs</text>
<text x="637" y="82">ce.resource</text>
<text x="705" y="82">ce.action</text>
<text x="283" y="90">org.eclipse.emf</text>
<text x="346" y="90">org.eclipse.emf</text>
<text x="457" y="95">org.antlr.runtime</text>
<text x="298" y="98">.ecore</text>
<text x="360" y="98">.common</text>
<text x="56" y="105">ru.bmstu.rk9.rao</text>
<text x="121" y="105">ru.bmstu.rk9.rao</text>
<text x="185" y="105">ru.bmstu.rk9.rao</text>
<text x="661" y="106">org.eclipse.swt</text>
<text x="68" y="113">.services</text>
<text x="130" y="113">.formatting</text>
<text x="196" y="113">.generator</text>
<text x="564" y="124">org.eclipse.swt</text>
<text x="629" y="124">org.eclipse.swt</text>
<text x="695" y="124">org.eclipse.swt</text>
<text x="760" y="124">org.eclipse.swt</text>
<text x="350" y="126">org.eclipse.xtext</text>
<text x="576" y="132">.widgets</text>
<text x="643" y="132">.events</text>
<text x="714" y="132">.awt</text>
<text x="774" y="132">.layout</text>
<text x="56" y="140">ru.bmstu.rk9.rao</text>
<text x="121" y="140">ru.bmstu.rk9.rao</text>
<text x="185" y="140">ru.bmstu.rk9.rao</text>
<text x="68" y="148">.rao.impl</text>
<text x="135" y="148">.scoping</text>
<text x="194" y="148">.validation</text>
<text x="278" y="146">org.eclipse.xtext</text>
<text x="348" y="146">org.eclipse.xtext.</text>
<text x="422" y="146">org.eclipse.xtext</text>
<text x="290" y="154">.generator</text>
<text x="360" y="154">diagnostics</text>
<text x="440" y="154">.parser</text>
<text x="564" y="160">org.eclipse.cor</text>
<text x="629" y="160">org.eclipse.swt</text>
<text x="695" y="160">org.eclipse.swt</text>
<text x="760" y="160">org.eclipse.swt</text>
<text x="574" y="168">e.runtime</text>
<text x="643" y="168">.custom</text>
<text x="714" y="168">.dnd</text>
<text x="770" y="168">.graphics</text>
<text x="56" y="181">ru.bmstu.rk9.rao</text>
<text x="121" y="181">ru.bmstu.rk9.rao</text>
<text x="185" y="181">ru.bmstu.rk9.rao</text>
<text x="278" y="181">org.eclipse.xtext</text>
<text x="348" y="181">org.eclipse.xtext.</text>
<text x="422" y="181">org.eclipse.xtext</text>
<text x="68" y="189">.rao.util</text>
<text x="126" y="189">.parser.antlr</text>
<text x="206" y="189">.rao</text>
<text x="293" y="189">.linking</text>
<text x="369" y="189">naming</text>
<text x="433" y="189">.serializer</text>
<text x="663" y="195">org.eclipse.ui</text>
<text x="278" y="215">org.eclipse.xtext</text>
<text x="348" y="215">org.eclipse.xtext.</text>
<text x="422" y="217">org.eclipse.xtext</text>
<text x="566" y="216">org.eclipse.ui</text>
<text x="629" y="218">org.eclipse.ui</text>
<text x="694" y="218">org.eclipse.ui</text>
<text x="758" y="218">org.eclipse.ui</text>
<text x="288" y="223">.formatting</text>
<text x="367" y="223">scoping</text>
<text x="438" y="225">.service</text>
<text x="578" y="224">.plugin</text>
<text x="635" y="225">.texteditor</text>
<text x="710" y="226">.part</text>
<text x="767" y="226">.services</text>
<text x="50" y="237">com.google.inject</text>
<text x="278" y="251">org.eclipse.xtext</text>
<text x="348" y="251">org.eclipse.xtext.</text>
<text x="422" y="251">org.eclipse.xtext</text>
<text x="566" y="256">org.eclipse.ui</text>
<text x="694" y="257">org.eclipse.ui</text>
<text x="288" y="259">.validation</text>
<text x="376" y="259">ui</text>
<text x="438" y="259">.builder</text>
<text x="580" y="263">.menus</text>
<text x="629" y="260">org.eclipse.ui</text>
<text x="638" y="268">.commands</text>
<text x="707" y="265">.themes</text>
<text x="110" y="276">ru.bmstu.rk9.rao.lib</text>
<text x="47" y="295">ru.bmstu.rk9.rao</text>
<text x="113" y="295">ru.bmstu.rk9.rao</text>
<text x="180" y="295">ru.bmstu.rk9.rao.</text>
<text x="439" y="294">ru.bmstu.rk9.rao.ui</text>
<text x="619" y="295">org.jfree</text>
<text x="51" y="303">.lib.animation</text>
<text x="118" y="303">.lib.database</text>
<text x="180" y="303">lib.modelStructur</text>
<text x="288" y="303">java.io</text>
<text x="439" y="312">ru.bmstu.rk9.rao.ui</text>
<text x="517" y="312">ru.bmstu.rk9.rao.ui</text>
<text x="362" y="316">ru.bmstu.rk9.rao.ui</text>
<text x="608" y="314">org.jfree.chart</text>
<text x="455" y="320">.animation</text>
<text x="536" y="320">.console</text>
<text x="47" y="330">ru.bmstu.rk9.rao</text>
<text x="113" y="330">ru.bmstu.rk9.rao</text>
<text x="180" y="330">ru.bmstu.rk9.rao.</text>
<text x="696" y="324">com.mxgraph</text>
<text x="61" y="338">.lib.dpt</text>
<text x="123" y="338">.lib.event</text>
<text x="192" y="338">lib.naming</text>
<text x="282" y="340">java.utils</text>
<text x="696" y="340">com.mxgraph</text>
<text x="703" y="348">.layout</text>
<text x="362" y="351">ru.bmstu.rk9.rao.ui</text>
<text x="439" y="351">ru.bmstu.rk9.rao.ui</text>
<text x="517" y="351">ru.bmstu.rk9.rao.ui</text>
<text x="371" y="358">.contentassist</text>
<text x="455" y="358">.execution</text>
<text x="540" y="358">.graph</text>
<text x="618" y="355">org.jfree</text>
<text x="47" y="365">ru.bmstu.rk9.rao</text>
<text x="113" y="365">ru.bmstu.rk9.rao</text>
<text x="180" y="365">ru.bmstu.rk9.rao.</text>
<text x="611" y="362">.experimental</text>
<text x="59" y="373">.lib.json</text>
<text x="125" y="373">.lib.math</text>
<text x="181" y="373">lib.notification</text>
<text x="286" y="380">java.nio</text>
<text x="696" y="379">com.mxgraph</text>
<text x="362" y="386">ru.bmstu.rk9.rao.ui</text>
<text x="439" y="386">ru.bmstu.rk9.rao.ui</text>
<text x="518" y="386">ru.bmstu.rk9.rao.u</text>
<text x="705" y="387">.model</text>
<text x="379" y="393">.labeling</text>
<text x="459" y="394">.outline</text>
<text x="525" y="393">i.notification</text>
<text x="47" y="402">ru.bmstu.rk9.rao</text>
<text x="113" y="402">ru.bmstu.rk9.rao</text>
<text x="180" y="402">ru.bmstu.rk9.rao.</text>
<text x="609" y="399">org.jfree.data</text>
<text x="54" y="410">.lib.pattern</text>
<text x="118" y="410">.lib.resource</text>
<text x="192" y="410">lib.result</text>
<text x="284" y="420">java.lang</text>
<text x="696" y="419">com.mxgraph</text>
<text x="517" y="426">ru.bmstu.rk9.rao.ui</text>
<text x="362" y="426">ru.bmstu.rk9.rao.ui</text>
<text x="439" y="426">ru.bmstu.rk9.rao.ui</text>
<text x="705" y="427">.swing</text>
<text x="386" y="434">.plot</text>
<text x="457" y="434">.quickfix</text>
<text x="536" y="433">.results</text>
<text x="47" y="441">ru.bmstu.rk9.rao</text>
<text x="113" y="441">ru.bmstu.rk9.rao</text>
<text x="180" y="441">ru.bmstu.rk9.rao.</text>
<text x="52" y="449">.lib.sequence</text>
<text x="116" y="449">.lib.simulator</text>
<text x="195" y="449">lib.type</text>
<text x="621" y="445">org.osgi</text>
<text x="696" y="455">com.mxgraph</text>
<text x="286" y="460">java.net</text>
<text x="362" y="466">ru.bmstu.rk9.rao.ui</text>
<text x="439" y="466">ru.bmstu.rk9.rao.ui</text>
<text x="517" y="466">ru.bmstu.rk9.rao.ui</text>
<text x="621" y="462">org.osgi</text>
<text x="706" y="463">.util</text>
<text x="371" y="473">.serialization</text>
<text x="453" y="473">.simulation</text>
<text x="536" y="473">.toolbar</text>
<text x="621" y="470">.service</text>
<text x="117" y="481">org.eclipse.core</text>
<text x="696" y="494">com.mxgraph</text>
<text x="46" y="499">org.eclipse.core</text>
<text x="115" y="499">org.eclipse.core</text>
<text x="184" y="499">org.eclipse.core</text>
<text x="284" y="499">java.text</text>
<text x="362" y="501">ru.bmstu.rk9.rao.ui</text>
<text x="439" y="501">ru.bmstu.rk9.rao.ui</text>
<text x="517" y="501">ru.bmstu.rk9.rao.ui</text>
<text x="621" y="501">org.osgi</text>
<text x="706" y="502">.view</text>
<text x="58" y="507">.commands</text>
<text x="129" y="507">.runtime</text>
<text x="195" y="507">.resources</text>
<text x="385" y="508">.trace</text>
<text x="460" y="508">.wizard</text>
<text x="534" y="508">.internal</text>
<text x="618" y="509">.framework</text>
<text x="284" y="540">java.math</text>
<text x="61" y="541">java.awt</text>
<text x="428" y="541">org.eclipse.jdt</text>
<text x="140" y="562">javax.swing</text>
<text x="202" y="560">org.apache.log4j</text>
<text x="363" y="559">org.eclipse.jdt</text>
<text x="428" y="559">org.eclipse.jdt</text>
<text x="493" y="559">org.eclipse.jdt</text>
<text x="51" y="565">java.awt.event</text>
<text x="384" y="567">.ui</text>
<text x="445" y="567">.core</text>
<text x="501" y="567">.launching</text>
</g>
<g font-size="5.2">
<text x="761" y="543">Курсовой проект</text>
<text x="728" y="563">Диаграмма пакетов Rao X.</text>
</g>
<g font-size="3.7">
<text x="652" y="558">Изм.</text>
<text x="658" y="558">Лист</text>
<text x="669" y="558">№ докум.</text>
<text x="692" y="558">Подп.</text>
<text x="707" y="558">Дата</text>
<text x="787" y="553">Лит.</text>
<text x="802" y="553">Масса</text>
<text x="819" y="553">Масштаб</text>
<text x="652" y="563">Разраб.</text>
<text x="669" y="563">Чернов А.О.</text>
<text x="652" y="568">Провер.</text>
<text x="669" y="568">Урусов А.В.</text>
<text x="652" y="572">Т.контроль</text>
<text x="787" y="573">Лист 2</text>
<text x="807" y="573">Листов 7</text>
<text x="798" y="579">МГТУ им. Н.Э. Баумана</text>
<text x="652" y="583">Н.контроль</text>
<text x="652" y="588">Утв.</text>
<text x="801" y="587">Группа РК9-18М</text>
<text x="803" y="583">Кафедра РК9</text>
</g>
</svg>
